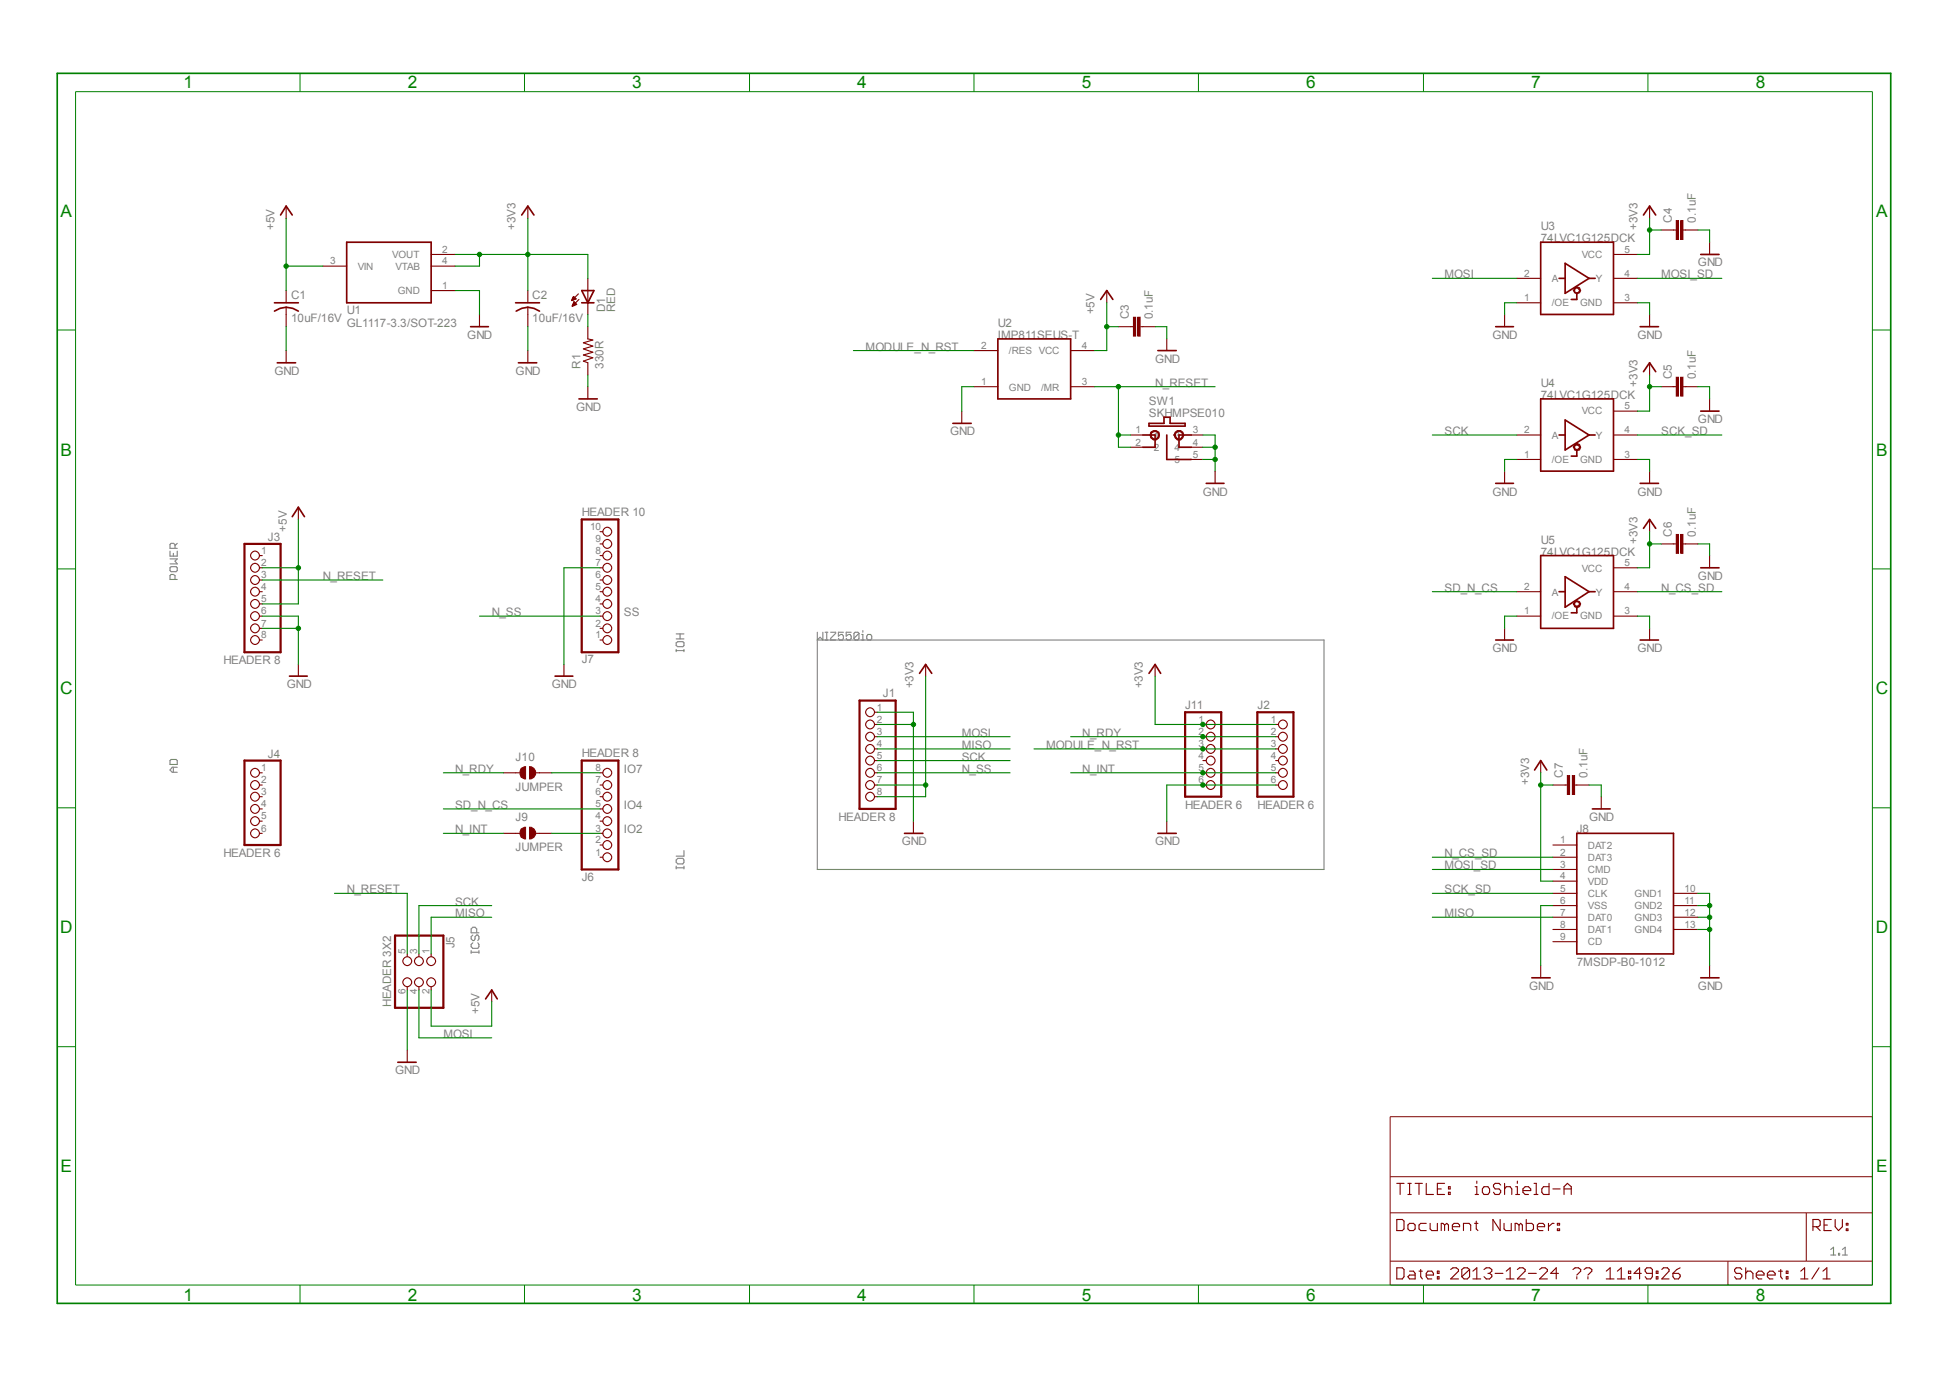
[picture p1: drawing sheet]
<svg xmlns="http://www.w3.org/2000/svg" width="297mm" height="210mm" viewBox="0 0 297 210" stroke-linecap="round" stroke-linejoin="round" font-family="sans-serif">
<g fill="none" stroke="#808080" stroke-width=".17">
<path d="M25.9 84v.8h1.1v-.8M25.9 85.2h1.1l-.3 .3 .3 .4h-1.1M26.1 86.4h.7l.2 .1v.5l-.2 .1h-.7l-.2-.1v-.5zM26.4 84.3v.5M26.7 88.3v-.6l-.3-.2h-.3l-.2 .2v.6h1.1M26.7 83.6v-.6l-.3-.2h-.3l-.2 .2v.6h1.1M27 82.8l-.3 .3M103 98l.3-.2h.8l.1 .2v.4l-.1 .2h-.8l-.3-.2zM103 99v.3M103 99.1h1.2M103 97.4h1.2M103 96.6h1.2"/>
<path d="M103.6 96.6v.8M104.2 99v.3M124.5 96.4v36.1h77.3v-35h-77.3l.5-.4 .4 .4v-1.1M125.7 96.4h.5M126 96.4v1.1M126.6 96.4h.7v.1l-.7 .8v.2M127.8 97.3l.1 .2M128.5 96.4h-.7v.5l.3-.2h.3l.1 .2v.4l-.1 .2M128.9 97.3l.2 .2M129.7 96.4h-.8v.5l.4-.2h.2l.2 .2v.4l-.2 .2M130.1 97.3l.2 .2M130.9 96.5l-.2-.1h-.4l-.2 .1v.8"/>
<path d="M130.9 96.5v.8l-.2 .2M130.9 96.5l-.8 .8M131.3 96.7h.2v.8M131.5 96.1v.3M132.2 97.5l-.1-.2v-.4l.1-.2h.5l.1 .2v.4l-.1 .2M26.1 115.7h.7l.2 .2v.6h-1.1v-.6zM26.4 116.9v.8M27 116.9h-.8l-.3 .4 .3 .4h.8M103 131.1l.3-.3h.8l.1 .3v.3l-.1 .3h-.8l-.3-.3zM103 132.2h1.2M103 132v.4M104.2 129.6v.9h-1.2"/>
<path d="M104.2 132v.4M71.8 145.1h1.2M71.8 144.9v.4M72.1 142.5l-.3 .2v.4l.3 .2h.1l.2-.2v-.4l.2-.2h.2l.2 .2v.4l-.2 .2M72.1 143.7l-.3 .2v.4l.3 .2h.7l.2-.2v-.4l-.2-.2M72.6 142.2v-.6l-.2-.3h-.3l-.3 .3v.6h1.2M73 144.9v.4M279 190.4l.4-.3v1.2M279 191.3h.7M280.2 191h.1v.3h-.1zM280.8 191.3h.7M280.8 190.4l.4-.3v1.2"/>
</g>
<path d="M211.8 170.2h73.5v25.6h-73.5zM211.8 179.3h73.5M211.8 184.8h73.5M211.8 192.2h73.5M263.3 192.2v3.6M275.3 184.8v7.4" fill="none" stroke="#800000" stroke-width=".15"/>
<g fill="none" stroke="#800000" stroke-width=".17">
<path d="M148.4 58.9h3.7M148.4 53.4h3.7M163.2 58.9h3.6M163.2 53.4h3.6M212.9 185.8h.8l.3 .3v1.2l-.3 .2h-.8zM212.9 193.2h.8l.3 .3v1.1l-.3 .3h-.8zM212.9 180.3h1.1M213.4 180.3v1.7M214.5 186.7l.3-.3h.6l.2 .3v.6l-.2 .2h-.6l-.3-.2zM214.5 180.3h.6M214.5 182h.6M214.8 193.7h.6l.2 .4v.8h-.8l-.3-.3 .3-.3h.8"/>
<path d="M214.8 180.3v1.7M215.6 180.3h1.1M216.2 193.7h.5M216.2 180.3v1.7M216.5 193.5v1.1l.2 .3M217.3 194.3h1.1v-.2l-.2-.4h-.6l-.3 .4v.5l.3 .3h.6M217.3 180.3v1.7h1.1M217.3 186.4h-.8l-.3 .3v.6l.3 .2h.8M217.9 186.4v.9l.3 .2h.8v-1.1M219 194.6h.3v.3h-.3zM219 193.7h.3v.4h-.3zM219 181.2h.6"/>
<path d="M220.1 180.3h-1.1v1.7h1.1M220.1 186.7l-.2-.3h-.3v1.1M220.1 186.7l.4-.3 .2 .3v.8M220.1 186.7v.8M220.7 181.7h.3v.3h-.3zM220.7 180.8h.3v.4h-.3zM221.1 193.5l.3-.3h.5l.3 .3v.2l-1.1 1.2h1.1M221.3 186.9h1.1v-.2l-.2-.3h-.6l-.3 .3v.6l.3 .2h.6M223 187.5v-1.1h.9l.2 .3v.8M223.9 193.5v1.1l-.3 .3h-.5l-.3-.3M223.9 193.5l-.3-.3h-.5l-.3 .3v1.1M223.9 193.5l-1.1 1.1"/>
<path d="M224.5 194.9h1.1M224.5 193.7l.5-.5v1.7M224.7 186.4h.5M224.8 180.8h.2v1.2M224.8 182h.5M225 186.1v1.2l.2 .2M225 180v.3M226.1 193.5l.4-.3h.5l.3 .3v.2l-.3 .4M226.1 180.8h.6l.3 .4v.5l-.3 .3h-.6l-.2-.3v-.5zM226.7 194.1h.3M227 194.1l.3 .2v.3l-.3 .3h-.5l-.4-.3M227.8 194.1h1.2"/>
<path d="M228.6 185.8v1.7l-1.1-1.7v1.7M228.7 180.6l-.3-.3h-.6l-.2 .3v.2l.2 .4h.6l.3 .2v.3l-.3 .3h-.6l-.2-.3M229.2 186.4v.9l.2 .2h.9v-1.1M229.3 181.2l.2-.4h.6l.3 .4v.8M229.3 180.3v1.7M229.5 194.9h1.2M229.5 193.7l.6-.5v1.7M231 182h.6M231 180.8h.2v1.2M231.2 193.5l.4-.3h.5l.3 .3v.2l-1.2 1.2h1.2M231.2 180v.3M231.5 186.7l-.4-.3h-.2v1.1"/>
<path d="M231.5 186.7v.8M231.5 186.7l.2-.3 .3 .3v.8M232.1 181.4h1.2v-.2l-.4-.4h-.5l-.3 .4v.5l.3 .3h.5M232.6 185.8v1.7h.8l.3-.2v-.6l-.3-.3h-.8M232.9 194.1h1.2M233.8 180.3h.3v1.7M233.8 182h.6M234.3 186.9h1.1v-.2l-.3-.3h-.6l-.2 .3v.6l.2 .2h.6M234.6 193.5l.3-.3h.6l.3 .3v.2l-1.2 1.2h1.2M236 186.4v1.1M236.1 180.3v1.7h-.9l-.3-.3v-.5l.3-.4h.9M236.6 181.2h1.1"/>
<path d="M236.8 186.4h-.2l-.6 .5M237.3 187.3h.4v.2h-.4zM237.3 186.4h.4v.3h-.4zM237.5 194.1h-1.2l.9-.9v1.7M238.3 181.2h1.1M238.3 182v-1.2l.5-.5 .6 .5v1.2M239.7 193.5l.3-.3h.5l.4 .3v.2l-.6 .6M240.3 194.6v.3M241.4 193.5l.3-.3h.5l.4 .3v.2l-.6 .6M242 194.6v.3M244.8 194.9h1.2M244.8 193.7l.6-.5v1.7"/>
<path d="M246.5 194.9h1.1M246.5 193.7l.6-.5v1.7M248.2 194.6h.3v.3h-.3zM248.2 193.7h.3v.4h-.3zM250.1 194.1h-1.1l.9-.9v1.7M251.8 194.1h-.8l-.3-.4v-.2l.3-.3h.5l.3 .3v1.1l-.3 .3h-.5l-.3-.3M252.4 194.6h.2v.3h-.2zM252.4 193.7h.2v.4h-.2zM253.2 193.5l.3-.3h.6l.2 .3v.2l-1.1 1.2h1.1M254.9 194.1h.9l.2 .2v.3l-.2 .3h-.6l-.3-.3zM256 193.2l-.5 .3-.6 .6M265.4 193.5l-.2-.3h-.6l-.3 .3v.2l.3 .4h.6l.2 .2v.3l-.2 .3h-.6l-.3-.3"/>
<path d="M266 194.1l.3-.4h.5l.3 .4v.8M266 193.2v1.7M267.6 194.3h1.2v-.2l-.3-.4h-.5l-.4 .4v.5l.4 .3h.5M269.3 194.3h1.2v-.2l-.3-.4h-.5l-.4 .4v.5l.4 .3h.5M271 193.7h.6M271.4 193.5v1.1l.2 .3M272.2 194.6h.3v.3h-.3zM272.2 193.7h.3v.4h-.3zM274.4 194.9h1.1M274.4 193.7l.6-.5v1.7M276.3 186.9h.8l.3-.2v-.6l-.3-.3h-.8v1.7M276.8 186.9l.6 .6"/>
<path d="M277.2 193.2l-1.1 1.7M277.8 194.9h1.1M277.8 193.7l.6-.5v1.7M278 186.7h.5M279.1 185.8h-1.1v1.7h1.1M279.7 185.8v1.1l.5 .6 .6-.6v-1.1M281.3 187.3h.3v.2h-.3zM281.3 186.4h.3v.3h-.3z"/>
</g>
<path d="M152.1 51.6h11.1v9.2h-11.1zM175.1 64.5h2.3v-.9h.9v.9h2.3v.4h-5.5z" fill="none" stroke="#800000" stroke-width=".25"/>
<path d="M175.3 65.9l.5-.3h.4l.4 .3 .1 .4-.1 .4-.4 .4h-.4l-.5-.4v-.4h.1l.1-.3 .4-.2h.3a.62 .62 0 0 1 .3 .5 .62 .62 0 0 1-.3 .6h-.3l-.4-.3-.1-.3h-.1z" fill-rule="evenodd" fill="#800000"/>
<path d="M175.3 65.9l.5-.3h.4l.4 .3 .1 .4-.1 .4-.4 .4h-.4l-.5-.4v-.4h.1l.1-.3 .4-.2h.3a.62 .62 0 0 1 .3 .5 .62 .62 0 0 1-.3 .6h-.3l-.4-.3-.1-.3h-.1z" fill="none" stroke="#800000" stroke-width=".15"/>
<path d="M179.1 65.9l.3-.3h.5l.4 .3 .1 .4-.1 .4-.4 .4h-.5l-.3-.4-.2-.4h.2l.1-.3 .3-.2h.3l.3 .2a.6 .6 0 0 1 0 .6 .6 .6 0 0 1-.6 .3l-.4-.6h-.2z" fill-rule="evenodd" fill="#800000"/>
<path d="M179.1 65.9l.3-.3h.5l.4 .3 .1 .4-.1 .4-.4 .4h-.5l-.3-.4-.2-.4h.2l.1-.3 .3-.2h.3l.3 .2a.6 .6 0 0 1 0 .6 .6 .6 0 0 1-.6 .3l-.4-.6h-.2z" fill="none" stroke="#800000" stroke-width=".15"/>
<path d="M234.8 36.9h11.1v11h-11.1zM238.5 40.1l3.6 2.3-3.6 2.3zM174.2 66.3h1.8v1.9h-1.8M177.8 66.3v3.7h3.7M181.5 66.3h-1.8v1.9h1.8" fill="none" stroke="#800000" stroke-width=".25"/>
<path d="M245.9 38.8h3.6M231.1 46.1h3.7M231.1 42.4h3.7M245.9 46.1h3.6M245.9 42.4h3.6M172.3 66.3h1.9M172.3 68.2h1.9M181.5 66.3h1.8M181.5 68.2h1.8M181.5 70h1.8" fill="none" stroke="#800000" stroke-width=".17"/>
<path d="M239.9 43.9l.4-.2 .4 .2 .2 .4-.2 .3-.4 .2-.4-.2-.1-.3h.1l.1-.3 .3-.1 .4 .4-.2 .2-.2 .1-.3-.1-.1-.2h-.1z" fill-rule="evenodd" fill="#800000"/>
<path d="M239.9 43.9l.4-.2 .4 .2 .2 .4-.2 .3-.4 .2-.4-.2-.1-.3h.1l.1-.3 .3-.1 .4 .4-.2 .2-.2 .1-.3-.1-.1-.2h-.1z" fill="none" stroke="#800000" stroke-width=".15"/>
<path d="M237.6 42.4h.9M240.3 44.7v.9h-.9M242.1 42.4h1M234.8 60.8h11.1v11h-11.1zM238.5 64l3.6 2.3-3.6 2.3z" fill="none" stroke="#800000" stroke-width=".25"/>
<path d="M231.1 70h3.7M231.1 66.3h3.7M245.9 70h3.6M245.9 66.3h3.6M245.9 62.7h3.6" fill="none" stroke="#800000" stroke-width=".17"/>
<path d="M239.9 67.7l.4-.1 .4 .1 .2 .5-.2 .4-.4 .1-.4-.1-.1-.4h.1l.1-.3 .3-.1 .2 .1 .2 .3-.2 .2-.2 .1-.3-.1-.1-.2h-.1z" fill-rule="evenodd" fill="#800000"/>
<path d="M239.9 67.7l.4-.1 .4 .1 .2 .5-.2 .4-.4 .1-.4-.1-.1-.4h.1l.1-.3 .3-.1 .2 .1 .2 .3-.2 .2-.2 .1-.3-.1-.1-.2h-.1z" fill="none" stroke="#800000" stroke-width=".15"/>
<path d="M237.6 66.3h.9M240.3 68.6v.9h-.9M242.1 66.3h1M234.8 84.7h11.1v11.1h-11.1zM238.5 87.9l3.6 2.3-3.6 2.3z" fill="none" stroke="#800000" stroke-width=".25"/>
<path d="M231.1 93.9h3.7M231.1 90.2h3.7M245.9 93.9h3.6M245.9 90.2h3.6M245.9 86.5h3.6" fill="none" stroke="#800000" stroke-width=".17"/>
<path d="M239.9 91.7l.4-.2 .4 .2 .2 .3-.2 .5-.4 .1-.4-.1-.1-.5h.1l.1-.2 .3-.1 .2 .1 .2 .2-.2 .3-.2 .1-.3-.1-.1-.3h-.1z" fill-rule="evenodd" fill="#800000"/>
<path d="M255.4 33.6h.4v2.9h-.4zM256.1 33.6h.4v2.9h-.4zM172.7 48.3h.4v2.9h-.4zM173.4 48.3h.3v2.9h-.3zM255.4 57.5h.4v2.9h-.4zM256.1 57.5h.4v2.9h-.4zM239.9 91.7l.4-.2 .4 .2 .2 .3-.2 .5-.4 .1-.4-.1-.1-.5h.1l.1-.2 .3-.1 .2 .1 .2 .2-.2 .3-.2 .1-.3-.1-.1-.3h-.1zM255.4 81.4h.4v2.9h-.4zM256.1 81.4h.4v2.9h-.4zM238.8 118.2h.4v2.9h-.4zM239.6 118.2h.3v2.9h-.3z" fill="none" stroke="#800000" stroke-width=".15"/>
<g fill="none" stroke="#800000" stroke-width=".25">
<path d="M42.8 32.8l.8-1.4 .9 1.4M52.8 36.9h12.9v9.2h-12.9zM79.5 32.8l.9-1.4 1 1.4M250.4 32.8l1-1.4 .9 1.4M259.2 38.8h2.8M41.8 47.4a3.1 3.1 0 0 1 3.7 0M41.8 46.1h3.7M42.2 55.3h2.8M71.7 49.8h2.7M78.6 46.1h3.6M78.7 47.4a2.96 2.96 0 0 1 3.5 0M79 55.3h2.8"/>
<path d="M88.6 46.1h1.9M88.6 44.3h1.9l-.9 1.8zM167.7 45.6l1-1.3 .9 1.3M176.4 53.4h2.8M227.9 49.8h2.7M249.9 49.8h2.8M250.4 56.6l1-1.3 .9 1.3M44.5 78.7l1-1.4 .9 1.4M88.2 60.8h2.8M145.2 64.5h2.8M183.8 73.7h2.7M227.9 73.7h2.7"/>
<path d="M249.9 73.7h2.8M259.2 62.7h2.8M227.9 97.5h2.7M237.6 90.2h.9M240.3 92.5v.9h-.9M242.1 90.2h1M249.9 97.5h2.8M250.4 80.5l1-1.3 .9 1.3M259.2 86.5h2.8M44.1 103h2.7M84.6 103h2.7M140.1 102.6l1-1.3 .9 1.3"/>
<path d="M175.1 102.6l.9-1.3 .9 1.3M233.8 117.3l1-1.4 .9 1.4M137.8 127h2.8M176.4 127h2.8M240.3 127h14.7v18.4h-14.7zM242.7 123.3h2.7M74 152.2l.9-1.3 .9 1.3M233.4 149h2.8M259.2 149h2.8M60.6 161.9h2.8"/>
</g>
<g fill="none" stroke="#800000" stroke-width=".17">
<path d="M43.6 31.4v1.9M65.7 38.8h3.6M80.4 31.4v1.9M251.4 31.4v1.9M253.2 35.1h2.2M256.5 35.1h2.2M260.5 36.9v1.9M43.6 44.3v1.8M43.6 46.8v3M43.6 53.4v1.9M49.2 40.6h3.6M65.7 44.3h3.6"/>
<path d="M65.7 40.6h3.6M73.1 47.9v1.9M80.4 44.3v1.8M80.4 46.8v3M80.4 53.4v1.9M87.1 45.8h.1M87.1 45.7h.3M87.2 45.6h.3M87.2 45.6h.5M87.2 46.7h.1M87.2 46.6h.3M87.3 45.5h.4"/>
<path d="M87.3 45.4h.3M87.3 46.5h.3M87.3 46.4h.5M87.4 45.2l-.3 .6M87.4 45.2l.4 .4-.7 .2M87.4 45.3h.1M87.4 45.2h.1M87.4 46.3h.4M87.4 46.2h.3M87.5 46l.4 .4-.7 .3zM87.5 46.1h.1M88.1 44.8l-1 1"/>
<path d="M88.2 45.6l-1 1.1M89.6 42.4v5.5M89.6 49.8v1.8l.7 .2-1.4 .4 1.4 .5-1.4 .5 1.4 .5-1.4 .4 1.4 .4-1.4 .5 .7 .3v1.8M89.6 58.9v1.9M168.7 44.3v1.8M170.4 49.8h2.3M173.8 49.8h2.2M177.8 51.6v1.8M229.3 47.9v1.9M251.4 47.9v1.9M251.4 55.3v1.8M253.2 58.9h2.2"/>
<path d="M256.5 58.9h2.2M45.5 77.3v1.9M146.6 62.7v1.8M185.2 71.8v1.9M229.3 71.8v1.9M251.4 71.8v1.9M251.4 79.2v1.8M260.5 60.8v1.9M39.5 84.7h.5M39.5 86.5h.5M39.5 88.4h.5M39.5 90.2h.5"/>
<path d="M39.5 92h.5M39.5 93.9h.5M39.5 95.8h.5M39.5 97.5h.5M91.4 84.7h.5M91.4 86.5h.5M91.4 88.4h.5M91.4 90.2h.5M91.4 92h.5M91.4 93.9h.5M91.4 95.8h.5M91.4 97.5h.5"/>
<path d="M91.4 82.9h.5M91.4 81h.5M229.3 95.8v1.7M251.4 95.8v1.7M253.2 82.9h2.2M256.5 82.9h2.2M260.5 84.7v1.8M39.5 117.8h.5M39.5 119.6h.5M45.5 101.3v1.7M85.9 101.3v1.7M91.4 117.8h.5"/>
<path d="M91.4 119.6h.5M133.3 117.8h.4M133.3 119.6h.4M133.3 108.5h.4M133.3 110.4h.4M133.3 112.3h.4M133.3 114.1h.4M133.3 115.9h.4M141.1 101.3v1.7M176 101.3v1.7M194.4 117.8h.3M194.4 119.6h.3"/>
<path d="M194.4 110.4h.3M194.4 112.3h.3M194.4 114.1h.3M194.4 115.9h.3M234.8 115.9v1.9M236.6 119.6h2.2M239.9 119.6h2.2M39.5 121.4h.5M39.5 123.3h.5M39.5 125.1h.5M39.5 127h.5M91.4 121.4h.5"/>
<path d="M91.4 123.3h.5M91.4 125.1h.5M91.4 127h.5M91.4 130.6h.5M91.4 128.8h.5M133.3 121.4h.4M139.2 125.1v1.9M177.8 125.1v1.9M236.6 130.6h3.7M236.6 128.8h3.7M236.6 139.8h3.7M236.6 138h3.7"/>
<path d="M236.6 136.1h3.7M236.6 134.3h3.7M236.6 132.5h3.7M244 121.4v1.9M255 139.8h3.7M255 138h3.7M255 136.1h3.7M62.1 145.4v.3M62.1 150.5v.4M63.8 145.4v.3M63.8 150.5v.4M65.7 145.4v.3"/>
<path d="M65.7 150.5v.4M74.9 150.9v1.8M234.8 147.2v1.8M236.6 143.5h3.7M236.6 141.6h3.7M255 141.6h3.7M260.5 147.2v1.8M62.1 160v1.9"/>
<circle cx="38.9" cy="95.8" r=".67"/>
<circle cx="38.9" cy="93.9" r=".67"/>
<circle cx="38.9" cy="90.2" r=".67"/>
<circle cx="38.9" cy="84.7" r=".67"/>
<circle cx="38.9" cy="88.4" r=".67"/>
<circle cx="38.9" cy="92" r=".67"/>
<circle cx="38.9" cy="86.5" r=".67"/>
<circle cx="38.9" cy="97.5" r=".67"/>
<circle cx="92.6" cy="92" r=".67"/>
<circle cx="92.6" cy="81" r=".67"/>
<circle cx="92.6" cy="95.8" r=".67"/>
<circle cx="92.6" cy="93.9" r=".67"/>
<circle cx="92.6" cy="88.4" r=".67"/>
<circle cx="92.6" cy="90.2" r=".67"/>
<circle cx="92.6" cy="86.5" r=".67"/>
<circle cx="92.6" cy="82.9" r=".67"/>
<circle cx="92.6" cy="84.7" r=".67"/>
<circle cx="92.6" cy="97.5" r=".67"/>
<circle cx="38.9" cy="117.8" r=".67"/>
<circle cx="38.9" cy="119.6" r=".67"/>
<circle cx="92.6" cy="117.8" r=".67"/>
<circle cx="92.6" cy="119.6" r=".67"/>
<circle cx="132.6" cy="112.3" r=".67"/>
<circle cx="132.6" cy="115.9" r=".67"/>
<circle cx="132.6" cy="117.8" r=".67"/>
<circle cx="132.6" cy="110.4" r=".67"/>
<circle cx="132.6" cy="108.5" r=".67"/>
<circle cx="132.6" cy="114.1" r=".67"/>
<circle cx="132.6" cy="119.6" r=".67"/>
<circle cx="195.5" cy="112.3" r=".67"/>
<circle cx="195.5" cy="115.9" r=".67"/>
<circle cx="195.5" cy="110.4" r=".67"/>
<circle cx="195.5" cy="114.1" r=".67"/>
<circle cx="195.5" cy="117.8" r=".67"/>
<circle cx="195.5" cy="119.6" r=".67"/>
<circle cx="38.9" cy="127" r=".67"/>
<circle cx="38.9" cy="121.4" r=".67"/>
<circle cx="38.9" cy="125.1" r=".67"/>
<circle cx="38.9" cy="123.3" r=".67"/>
<circle cx="92.6" cy="130.6" r=".67"/>
<circle cx="92.6" cy="128.8" r=".67"/>
<circle cx="92.6" cy="127" r=".67"/>
<circle cx="92.6" cy="125.1" r=".67"/>
<circle cx="92.6" cy="123.3" r=".67"/>
<circle cx="92.6" cy="121.4" r=".67"/>
<circle cx="132.6" cy="121.4" r=".67"/>
<circle cx="62.1" cy="146.5" r=".67"/>
<circle cx="62.1" cy="149.7" r=".67"/>
<circle cx="63.8" cy="149.7" r=".67"/>
<circle cx="63.8" cy="146.5" r=".67"/>
<circle cx="65.7" cy="149.7" r=".67"/>
<circle cx="65.7" cy="146.5" r=".67"/>
</g>
<g fill="none" stroke="#800000" stroke-width=".34">
<path d="M255.6 33.6v2.9M256.3 33.6v2.9M172.9 48.3v2.9M173.6 48.3v2.9M255.6 57.5v2.9M256.3 57.5v2.9M88.6 79.2h5.6v20.2h-5.6zM37.3 82.9h5.5v16.5h-5.5zM255.6 81.4v2.9M256.3 81.4v2.9M37.3 115.9h5.5v12.9h-5.5zM88.6 115.9h5.6v16.6h-5.6z"/>
<path d="M131 106.8h5.5v16.5h-5.5zM191.6 108.5h5.5v12.9h-5.5zM239 118.2v2.9M239.8 118.2v2.9M60.2 142.6h7.4v11h-7.4z"/>
</g>
<path d="M80.7 126.1a.89 .89 0 0 1 .9 .9 .89 .89 0 0 1-.9 .8z" fill-rule="evenodd" fill="#800000"/>
<path d="M80.7 126.1a.89 .89 0 0 1 .9 .9 .89 .89 0 0 1-.9 .8z" fill="none" stroke="#800000" stroke-width=".15"/>
<path d="M79.4 126.3l.7-.2v1.7h-.2a.97 .97 0 0 1-.5-1.5z" fill-rule="evenodd" fill="#800000"/>
<path d="M79.4 126.3l.7-.2v1.7h-.2a.97 .97 0 0 1-.5-1.5z" fill="none" stroke="#800000" stroke-width=".15"/>
<path d="M76.7 127h2.5M81.6 127h2.5" fill="none" stroke="#800000" stroke-width=".17"/>
<path d="M80.7 116.8a.93 .93 0 0 1 1 1 .93 .93 0 0 1-1 .9z" fill-rule="evenodd" fill="#800000"/>
<path d="M80.7 116.8a.93 .93 0 0 1 1 1 .93 .93 0 0 1-1 .9z" fill="none" stroke="#800000" stroke-width=".15"/>
<path d="M79.4 117.1l.7-.3v1.9h-.2a1.03 1.03 0 0 1-.5-1.6z" fill-rule="evenodd" fill="#800000"/>
<path d="M79.4 117.1l.7-.3v1.9h-.2a1.03 1.03 0 0 1-.5-1.6z" fill="none" stroke="#800000" stroke-width=".15"/>
<g fill="none" stroke="#800000" stroke-width=".17">
<path d="M76.7 117.8h2.5M81.6 117.8h2.5M183.3 117.8h.4M183.3 110.4h.4M183.3 112.3h.4M183.3 114.1h.4M183.3 115.9h.4M183.3 119.6h.4"/>
<circle cx="184.5" cy="110.4" r=".67"/>
<circle cx="184.5" cy="114.1" r=".67"/>
<circle cx="184.5" cy="115.9" r=".67"/>
<circle cx="184.5" cy="117.8" r=".67"/>
<circle cx="184.5" cy="112.3" r=".67"/>
<circle cx="184.5" cy="119.6" r=".67"/>
</g>
<path d="M180.6 108.5h5.5v12.9h-5.5z" fill="none" stroke="#800000" stroke-width=".34"/>
<path d="M8.7 11.2h279.4v187.4h-279.4z" fill="none" stroke="#008000" stroke-width=".25"/>
<g fill="none" stroke="#008000" stroke-width=".15">
<path d="M11.5 14h273.8v181.8h-273.8zM45.7 11.2v2.8M79.9 11.2v2.8M114.2 11.2v2.8M148.4 11.2v2.8M182.6 11.2v2.8M216.9 11.2v2.8M251.1 11.2v2.8M8.7 50.3h2.8M285.3 50.3h2.8M8.7 86.7h2.8M285.3 86.7h2.8"/>
<path d="M8.7 123.1h2.8M285.3 123.1h2.8M8.7 159.5h2.8M285.3 159.5h2.8M45.7 195.8v2.8M79.9 195.8v2.8M114.2 195.8v2.8M148.4 195.8v2.8M182.6 195.8v2.8M216.9 195.8v2.8M251.1 195.8v2.8"/>
</g>
<path d="M43.6 33.3v11M43.6 40.6h5.6" fill="none" stroke="#008000" stroke-width=".17"/>
<circle cx="43.6" cy="40.6" r=".33" fill="#008000"/>
<circle cx="43.6" cy="40.6" r=".33" fill="none" stroke="#008000" stroke-width=".15"/>
<path d="M45.5 79.2v12.8h-5.5M40 86.5h5.5" fill="none" stroke="#008000" stroke-width=".17"/>
<circle cx="45.5" cy="86.5" r=".33" fill="#008000"/>
<circle cx="45.5" cy="86.5" r=".33" fill="none" stroke="#008000" stroke-width=".15"/>
<path d="M168.7 46.1v7.3h-1.9M168.7 49.8h1.7M65.7 150.9v5.5h9.2v-3.7" fill="none" stroke="#008000" stroke-width=".17"/>
<circle cx="168.7" cy="49.8" r=".33" fill="#008000"/>
<circle cx="168.7" cy="49.8" r=".33" fill="none" stroke="#008000" stroke-width=".15"/>
<path d="M43.6 49.8v3.6M69.3 44.3h3.8v3.6M80.4 49.8v3.6M89.6 57.1v1.8M40 93.9h5.5v7.4M40 95.8h5.5" fill="none" stroke="#008000" stroke-width=".17"/>
<circle cx="45.5" cy="95.8" r=".33" fill="#008000"/>
<circle cx="45.5" cy="95.8" r=".33" fill="none" stroke="#008000" stroke-width=".15"/>
<path d="M91.4 86.5h-5.5v14.8M133.7 108.5h5.5v16.6M133.7 110.4h5.5M62.1 150.9v9.1" fill="none" stroke="#008000" stroke-width=".17"/>
<circle cx="139.2" cy="110.4" r=".33" fill="#008000"/>
<circle cx="139.2" cy="110.4" r=".33" fill="none" stroke="#008000" stroke-width=".15"/>
<path d="M148.4 58.9h-1.8v3.8M176 49.8h1.8v1.8M183.3 66.3h1.9v5.5M183.3 68.2h1.9" fill="none" stroke="#008000" stroke-width=".17"/>
<circle cx="185.2" cy="68.2" r=".33" fill="#008000"/>
<circle cx="185.2" cy="68.2" r=".33" fill="none" stroke="#008000" stroke-width=".15"/>
<path d="M183.3 70h1.9" fill="none" stroke="#008000" stroke-width=".17"/>
<circle cx="185.2" cy="70" r=".33" fill="#008000"/>
<circle cx="185.2" cy="70" r=".33" fill="none" stroke="#008000" stroke-width=".15"/>
<path d="M258.7 136.1h1.8v11.1M258.7 138h1.8" fill="none" stroke="#008000" stroke-width=".17"/>
<circle cx="260.5" cy="138" r=".33" fill="#008000"/>
<circle cx="260.5" cy="138" r=".33" fill="none" stroke="#008000" stroke-width=".15"/>
<path d="M258.7 139.8h1.8" fill="none" stroke="#008000" stroke-width=".17"/>
<circle cx="260.5" cy="139.8" r=".33" fill="#008000"/>
<circle cx="260.5" cy="139.8" r=".33" fill="none" stroke="#008000" stroke-width=".15"/>
<path d="M258.7 141.6h1.8" fill="none" stroke="#008000" stroke-width=".17"/>
<circle cx="260.5" cy="141.6" r=".33" fill="#008000"/>
<circle cx="260.5" cy="141.6" r=".33" fill="none" stroke="#008000" stroke-width=".15"/>
<path d="M258.7 35.1h1.8v1.8M231.1 46.1h-1.8v1.8M249.5 46.1h1.9v1.8M258.7 58.9h1.8v1.9M231.1 70h-1.8v1.8M249.5 70h1.9v1.8M231.1 93.9h-1.8v1.9M249.5 93.9h1.9v1.9M258.7 82.9h1.8v1.8M194.4 119.6h-16.6v5.5M242.1 119.6h1.9v1.8M236.6 138h-1.8v9.2" fill="none" stroke="#008000" stroke-width=".17"/>
<circle cx="183.3" cy="119.6" r=".33" fill="#008000"/>
<circle cx="183.3" cy="119.6" r=".33" fill="none" stroke="#008000" stroke-width=".15"/>
<path d="M69.3 38.8h3.8M80.4 33.3v11" fill="none" stroke="#008000" stroke-width=".17"/>
<circle cx="80.4" cy="38.8" r=".33" fill="#008000"/>
<circle cx="80.4" cy="38.8" r=".33" fill="none" stroke="#008000" stroke-width=".15"/>
<path d="M80.4 38.8h-7.3v1.8h-3.8" fill="none" stroke="#008000" stroke-width=".17"/>
<circle cx="73.1" cy="38.8" r=".33" fill="#008000"/>
<circle cx="73.1" cy="38.8" r=".33" fill="none" stroke="#008000" stroke-width=".15"/>
<path d="M80.4 38.8h9.2v3.6M133.7 119.6h7.4M141.1 103v18.4h-7.4" fill="none" stroke="#008000" stroke-width=".17"/>
<circle cx="141.1" cy="119.6" r=".33" fill="#008000"/>
<circle cx="141.1" cy="119.6" r=".33" fill="none" stroke="#008000" stroke-width=".15"/>
<path d="M234.8 117.8v16.5h1.8M234.8 119.6h1.8" fill="none" stroke="#008000" stroke-width=".17"/>
<circle cx="234.8" cy="119.6" r=".33" fill="#008000"/>
<circle cx="234.8" cy="119.6" r=".33" fill="none" stroke="#008000" stroke-width=".15"/>
<path d="M251.4 33.3v5.5h-1.9M251.4 35.1h1.8" fill="none" stroke="#008000" stroke-width=".17"/>
<circle cx="251.4" cy="35.1" r=".33" fill="#008000"/>
<circle cx="251.4" cy="35.1" r=".33" fill="none" stroke="#008000" stroke-width=".15"/>
<path d="M251.4 57.1v5.6h-1.9M251.4 58.9h1.8" fill="none" stroke="#008000" stroke-width=".17"/>
<circle cx="251.4" cy="58.9" r=".33" fill="#008000"/>
<circle cx="251.4" cy="58.9" r=".33" fill="none" stroke="#008000" stroke-width=".15"/>
<path d="M251.4 81v5.5h-1.9M251.4 82.9h1.8" fill="none" stroke="#008000" stroke-width=".17"/>
<circle cx="251.4" cy="82.9" r=".33" fill="#008000"/>
<circle cx="251.4" cy="82.9" r=".33" fill="none" stroke="#008000" stroke-width=".15"/>
<path d="M176 103v7.4h18.4" fill="none" stroke="#008000" stroke-width=".17"/>
<circle cx="183.3" cy="110.4" r=".33" fill="#008000"/>
<circle cx="183.3" cy="110.4" r=".33" fill="none" stroke="#008000" stroke-width=".15"/>
<path d="M89.6 47.9v1.9M166.8 58.9h18.4M170.4 66.3v1.9h1.9M40 88.4h18.3M51 136.1h11.1v9.3" fill="none" stroke="#008000" stroke-width=".17"/>
<circle cx="170.4" cy="58.9" r=".33" fill="#008000"/>
<circle cx="170.4" cy="58.9" r=".33" fill="none" stroke="#008000" stroke-width=".15"/>
<path d="M170.4 58.9v7.4h1.9" fill="none" stroke="#008000" stroke-width=".17"/>
<circle cx="170.4" cy="66.3" r=".33" fill="#008000"/>
<circle cx="170.4" cy="66.3" r=".33" fill="none" stroke="#008000" stroke-width=".15"/>
<path d="M218.3 42.4h12.8M218.3 66.3h12.8M133.7 115.9h20.2M133.7 114.1h20.2M133.7 112.3h20.2M163.2 112.3h31.2M74.9 138h-11.1v7.4M74.9 139.8h-9.2v5.6M218.3 139.8h18.3M63.8 150.9v7.3h11.1" fill="none" stroke="#008000" stroke-width=".17"/>
<circle cx="183.3" cy="112.3" r=".33" fill="#008000"/>
<circle cx="183.3" cy="112.3" r=".33" fill="none" stroke="#008000" stroke-width=".15"/>
<path d="M67.6 117.8h9.1M163.2 117.8h31.2" fill="none" stroke="#008000" stroke-width=".17"/>
<circle cx="183.3" cy="117.8" r=".33" fill="#008000"/>
<circle cx="183.3" cy="117.8" r=".33" fill="none" stroke="#008000" stroke-width=".15"/>
<path d="M218.3 90.2h12.8M157.6 114.1h36.8M67.6 127h9.1M67.6 123.3h23.8" fill="none" stroke="#008000" stroke-width=".17"/>
<circle cx="183.3" cy="114.1" r=".33" fill="#008000"/>
<circle cx="183.3" cy="114.1" r=".33" fill="none" stroke="#008000" stroke-width=".15"/>
<path d="M130 53.4h18.4M249.5 42.4h12.9M249.5 66.3h12.9M73.1 93.9h18.3M249.5 90.2h12.9M84.1 117.8h7.3M133.7 117.8h20.2M84.1 127h7.3M218.3 130.6h18.3M218.3 132.5h18.3M218.3 136.1h18.3" fill="none" stroke="#008000" stroke-width=".17"/>
<g font-size="2.6" fill="#008000">
<text x="27.9" y="13.5">1</text>
<text x="62.1" y="13.5">2</text>
<text x="96.4" y="13.5">3</text>
<text x="130.6" y="13.5">4</text>
<text x="164.8" y="13.5">5</text>
<text x="199.1" y="13.5">6</text>
<text x="233.3" y="13.5">7</text>
<text x="267.5" y="13.5">8</text>
<text x="9.2" y="33.1">A</text>
<text x="285.9" y="33.1">A</text>
<text x="9.2" y="69.4">B</text>
<text x="285.9" y="69.4">B</text>
<text x="9.1" y="105.8">C</text>
<text x="285.8" y="105.8">C</text>
<text x="9.1" y="142.2">D</text>
<text x="285.8" y="142.2">D</text>
<text x="9.2" y="178.6">E</text>
<text x="285.9" y="178.6">E</text>
<text x="27.9" y="198.2">1</text>
<text x="62.1" y="198.2">2</text>
<text x="96.4" y="198.2">3</text>
<text x="130.6" y="198.2">4</text>
<text x="164.8" y="198.2">5</text>
<text x="199.1" y="198.2">6</text>
<text x="233.3" y="198.2">7</text>
<text x="267.5" y="198.2">8</text>
</g>
<g font-size="1.8" fill="#808080">
<text x="41.8" y="35.1" transform="rotate(-90 41.8 35.1)">+5V</text>
<text x="78.6" y="35.1" transform="rotate(-90 78.6 35.1)">+3V3</text>
<text x="234.8" y="35.1">U3</text>
<text x="249.5" y="35.1" transform="rotate(-90 249.5 35.1)">+3V3</text>
<text x="254.8" y="34" transform="rotate(-90 254.8 34)">C4</text>
<text x="258.4" y="34" transform="rotate(-90 258.4 34)">0.1uF</text>
<text x="234.8" y="36.9">74LVC1G125DCK</text>
<text x="258.7" y="40.6">GND</text>
<text x="44.4" y="45.6">C1</text>
<text x="52.8" y="47.9">U1</text>
<text x="81.1" y="45.6">C2</text>
<text x="92.2" y="47.6" transform="rotate(-90 92.2 47.6)">D1</text>
<text x="93.7" y="47.6" transform="rotate(-90 93.7 47.6)">RED</text>
<text x="166.8" y="47.9" transform="rotate(-90 166.8 47.9)">+5V</text>
<text x="220.1" y="42.4">MOSI</text>
<text x="253.2" y="42.4">MOSI_SD</text>
<text x="44.4" y="49.1">10uF/16V</text>
<text x="52.8" y="49.8">GL1117-3.3/SOT-223</text>
<text x="71.2" y="51.6">GND</text>
<text x="81.1" y="49.1">10uF/16V</text>
<text x="131.9" y="53.4">MODULE_N_RST</text>
<text x="152.1" y="51.6">IMP811SEUS-T</text>
<text x="152.1" y="49.8">U2</text>
<text x="172" y="48.7" transform="rotate(-90 172 48.7)">C3</text>
<text x="175.7" y="48.7" transform="rotate(-90 175.7 48.7)">0.1uF</text>
<text x="227.4" y="51.6">GND</text>
<text x="249.5" y="51.6">GND</text>
<text x="41.8" y="57.2">GND</text>
<text x="78.6" y="57.2">GND</text>
<text x="88.5" y="56.2" transform="rotate(-90 88.5 56.2)">R1</text>
<text x="91.9" y="56.2" transform="rotate(-90 91.9 56.2)">330R</text>
<text x="176" y="55.3">GND</text>
<text x="176" y="58.9">N_RESET</text>
<text x="234.8" y="58.9">U4</text>
<text x="249.5" y="58.9" transform="rotate(-90 249.5 58.9)">+3V3</text>
<text x="254.8" y="57.8" transform="rotate(-90 254.8 57.8)">C5</text>
<text x="258.4" y="57.8" transform="rotate(-90 258.4 57.8)">0.1uF</text>
<text x="87.8" y="62.7">GND</text>
<text x="175.1" y="63.6">SKHMPSE010</text>
<text x="175.1" y="61.7">SW1</text>
<text x="234.8" y="60.8">74LVC1G125DCK</text>
<text x="258.7" y="64.5">GND</text>
<text x="144.8" y="66.3">GND</text>
<text x="220.1" y="66.3">SCK</text>
<text x="253.2" y="66.3">SCK_SD</text>
<text x="183.3" y="75.5">GND</text>
<text x="227.4" y="75.5">GND</text>
<text x="249.5" y="75.5">GND</text>
<text x="40.8" y="82.4">J3</text>
<text x="43.7" y="81" transform="rotate(-90 43.7 81)">+5V</text>
<text x="88.6" y="78.7">HEADER 10</text>
<text x="234.8" y="82.9">U5</text>
<text x="249.5" y="82.9" transform="rotate(-90 249.5 82.9)">+3V3</text>
<text x="254.8" y="81.8" transform="rotate(-90 254.8 81.8)">C6</text>
<text x="258.4" y="81.8" transform="rotate(-90 258.4 81.8)">0.1uF</text>
<text x="49.2" y="88.4">N_RESET</text>
<text x="234.8" y="84.7">74LVC1G125DCK</text>
<text x="258.7" y="88.4">GND</text>
<text x="74.9" y="93.9">N_SS</text>
<text x="95.1" y="93.9">SS</text>
<text x="220.1" y="90.2">SD_N_CS</text>
<text x="253.2" y="90.2">N_CS_SD</text>
<text x="34" y="101.3">HEADER 8</text>
<text x="88.6" y="101.1">J7</text>
<text x="227.4" y="99.4">GND</text>
<text x="249.5" y="99.4">GND</text>
<text x="43.7" y="104.9">GND</text>
<text x="84.1" y="104.9">GND</text>
<text x="134.5" y="106.3">J1</text>
<text x="139.2" y="104.9" transform="rotate(-90 139.2 104.9)">+3V3</text>
<text x="174.2" y="104.9" transform="rotate(-90 174.2 104.9)">+3V3</text>
<text x="146.6" y="112.3">MOSI</text>
<text x="164.9" y="112.3">N_RDY</text>
<text x="180.6" y="108.1">J11</text>
<text x="191.6" y="108.1">J2</text>
<text x="40.8" y="115.5">J4</text>
<text x="69.3" y="117.8">N_RDY</text>
<text x="78.6" y="115.9">J10</text>
<text x="88.6" y="115.4">HEADER 8</text>
<text x="95.1" y="117.8">IO7</text>
<text x="146.6" y="115.9">SCK</text>
<text x="146.6" y="114.1">MISO</text>
<text x="146.6" y="117.8">N_SS</text>
<text x="159.4" y="114.1">MODULE_N_RST</text>
<text x="164.9" y="117.8">N_INT</text>
<text x="233" y="119.6" transform="rotate(-90 233 119.6)">+3V3</text>
<text x="238.2" y="118.5" transform="rotate(-90 238.2 118.5)">C7</text>
<text x="241.9" y="118.5" transform="rotate(-90 241.9 118.5)">0.1uF</text>
<text x="69.3" y="123.3">SD_N_CS</text>
<text x="78.6" y="120.6">JUMPER</text>
<text x="78.6" y="125.1">J9</text>
<text x="95.1" y="123.3">IO4</text>
<text x="127.8" y="125.1">HEADER 8</text>
<text x="180.6" y="123.3">HEADER 6</text>
<text x="191.6" y="123.3">HEADER 6</text>
<text x="242.1" y="125.1">GND</text>
<text x="34" y="130.6">HEADER 6</text>
<text x="69.3" y="127">N_INT</text>
<text x="78.6" y="129.7">JUMPER</text>
<text x="95.1" y="127">IO2</text>
<text x="137.4" y="128.8">GND</text>
<text x="176" y="128.8">GND</text>
<text x="220.1" y="130.6">N_CS_SD</text>
<text x="240.3" y="127">J8</text>
<text x="52.8" y="136.1">N_RESET</text>
<text x="88.6" y="134.2">J6</text>
<text x="220.1" y="132.5">MOSI_SD</text>
<text x="220.1" y="136.1">SCK_SD</text>
<text x="69.3" y="138">SCK</text>
<text x="69.3" y="139.8">MISO</text>
<text x="220.1" y="139.8">MISO</text>
<text x="69.3" y="144.5" transform="rotate(-90 69.3 144.5)">J5</text>
<text x="240.3" y="147.2">7MSDP-B0-1012</text>
<text x="59.6" y="153.5" transform="rotate(-90 59.6 153.5)">HEADER 3X2</text>
<text x="73.1" y="154.5" transform="rotate(-90 73.1 154.5)">+5V</text>
<text x="233" y="150.9">GND</text>
<text x="258.7" y="150.9">GND</text>
<text x="67.6" y="158.2">MOSI</text>
<text x="60.2" y="163.7">GND</text>
</g>
<g font-size="1.5" fill="#808080">
<text x="50.3" y="40.3">3</text>
<text x="54.5" y="41.1">VIN</text>
<text x="59.8" y="39.3">VOUT</text>
<text x="60.3" y="41.1">VTAB</text>
<text x="67.4" y="38.5">2</text>
<text x="67.4" y="40.3">4</text>
<text x="241" y="39.3">VCC</text>
<text x="247.6" y="38.5">5</text>
<text x="60.6" y="44.8">GND</text>
<text x="67.4" y="44">1</text>
<text x="232.2" y="45.9">1</text>
<text x="232.2" y="42.2">2</text>
<text x="236.5" y="46.7">/OE</text>
<text x="236.5" y="43">A</text>
<text x="240.8" y="46.7">GND</text>
<text x="243.2" y="43">Y</text>
<text x="247.6" y="45.9">3</text>
<text x="247.6" y="42.2">4</text>
<text x="149.5" y="53.2">2</text>
<text x="164.8" y="53.2">4</text>
<text x="149.5" y="58.7">1</text>
<text x="153.8" y="59.5">GND</text>
<text x="153.8" y="54">/RES VCC</text>
<text x="158.7" y="59.5">/MR</text>
<text x="164.8" y="58.7">3</text>
<text x="241" y="63.2">VCC</text>
<text x="247.6" y="62.4">5</text>
<text x="173.1" y="66">1</text>
<text x="173.1" y="67.9">2</text>
<text x="175.9" y="66.9">1</text>
<text x="175.9" y="68.7">2</text>
<text x="179" y="66.9">3</text>
<text x="179" y="68.7">4</text>
<text x="179" y="70.5">5</text>
<text x="181.8" y="66">3</text>
<text x="181.8" y="67.9">4</text>
<text x="181.8" y="69.8">5</text>
<text x="232.2" y="69.8">1</text>
<text x="232.2" y="66">2</text>
<text x="236.5" y="70.5">/OE</text>
<text x="236.5" y="66.9">A</text>
<text x="240.8" y="70.5">GND</text>
<text x="243.2" y="66.9">Y</text>
<text x="247.6" y="69.8">3</text>
<text x="247.6" y="66">4</text>
<text x="89.9" y="80.8">10</text>
<text x="90.8" y="82.6">9</text>
<text x="39.8" y="84.4">1</text>
<text x="39.8" y="86.3">2</text>
<text x="39.8" y="88.1">3</text>
<text x="39.8" y="89.9">4</text>
<text x="90.8" y="89.9">5</text>
<text x="90.8" y="88.1">6</text>
<text x="90.8" y="86.3">7</text>
<text x="90.8" y="84.4">8</text>
<text x="232.2" y="89.9">2</text>
<text x="241" y="87.1">VCC</text>
<text x="247.6" y="89.9">4</text>
<text x="247.6" y="86.3">5</text>
<text x="39.8" y="91.8">5</text>
<text x="39.8" y="93.6">6</text>
<text x="39.8" y="95.5">7</text>
<text x="90.8" y="95.5">2</text>
<text x="90.8" y="93.6">3</text>
<text x="90.8" y="91.8">4</text>
<text x="232.2" y="93.6">1</text>
<text x="236.5" y="94.4">/OE</text>
<text x="236.5" y="90.8">A</text>
<text x="240.8" y="94.4">GND</text>
<text x="243.2" y="90.8">Y</text>
<text x="247.6" y="93.6">3</text>
<text x="39.8" y="97.3">8</text>
<text x="90.8" y="97.3">1</text>
<text x="133.6" y="108.3">1</text>
<text x="133.6" y="110.2">2</text>
<text x="133.6" y="112">3</text>
<text x="133.6" y="113.9">4</text>
<text x="182.6" y="110.2">1</text>
<text x="182.6" y="112">2</text>
<text x="182.6" y="113.9">3</text>
<text x="193.6" y="110.2">1</text>
<text x="193.6" y="112">2</text>
<text x="193.6" y="113.9">3</text>
<text x="39.8" y="117.5">1</text>
<text x="39.8" y="119.4">2</text>
<text x="90.8" y="119.4">7</text>
<text x="90.8" y="117.5">8</text>
<text x="133.6" y="115.7">5</text>
<text x="133.6" y="117.5">6</text>
<text x="133.6" y="119.4">7</text>
<text x="182.6" y="115.7">4</text>
<text x="182.6" y="117.5">5</text>
<text x="182.6" y="119.4">6</text>
<text x="193.6" y="115.7">4</text>
<text x="193.6" y="117.5">5</text>
<text x="193.6" y="119.4">6</text>
<text x="39.8" y="121.2">3</text>
<text x="39.8" y="123">4</text>
<text x="39.8" y="124.9">5</text>
<text x="90.8" y="124.9">4</text>
<text x="90.8" y="123">5</text>
<text x="90.8" y="121.2">6</text>
<text x="133.6" y="121.2">8</text>
<text x="39.8" y="126.7">6</text>
<text x="90.8" y="130.4">1</text>
<text x="90.8" y="128.5">2</text>
<text x="90.8" y="126.7">3</text>
<text x="237.7" y="130.4">2</text>
<text x="237.7" y="128.5">1</text>
<text x="242" y="131.1">DAT3</text>
<text x="242" y="129.4">DAT2</text>
<text x="237.7" y="137.8">6</text>
<text x="237.7" y="135.9">5</text>
<text x="237.7" y="134">4</text>
<text x="237.7" y="132.3">3</text>
<text x="242" y="136.7">CLK</text>
<text x="242" y="134.9">VDD</text>
<text x="242" y="133">CMD</text>
<text x="249.1" y="136.7">GND1</text>
<text x="256.7" y="135.9">10</text>
<text x="256.7" y="137.8">11</text>
<text x="237.7" y="143.3">9</text>
<text x="237.7" y="141.4">8</text>
<text x="237.7" y="139.5">7</text>
<text x="242" y="142.2">DAT1</text>
<text x="242" y="140.4">DAT0</text>
<text x="242" y="138.5">VSS</text>
<text x="249.1" y="138.5">GND2</text>
<text x="249.1" y="140.4">GND3</text>
<text x="249.1" y="142.2">GND4</text>
<text x="256.7" y="139.5">12</text>
<text x="256.7" y="141.4">13</text>
<text x="61.8" y="145.5" transform="rotate(-90 61.8 145.5)">5</text>
<text x="63.6" y="145.5" transform="rotate(-90 63.6 145.5)">3</text>
<text x="65.4" y="145.5" transform="rotate(-90 65.4 145.5)">1</text>
<text x="242" y="144">CD</text>
<text x="61.8" y="151.6" transform="rotate(-90 61.8 151.6)">6</text>
<text x="63.6" y="151.6" transform="rotate(-90 63.6 151.6)">4</text>
<text x="65.4" y="151.6" transform="rotate(-90 65.4 151.6)">2</text>
</g>
</svg>
